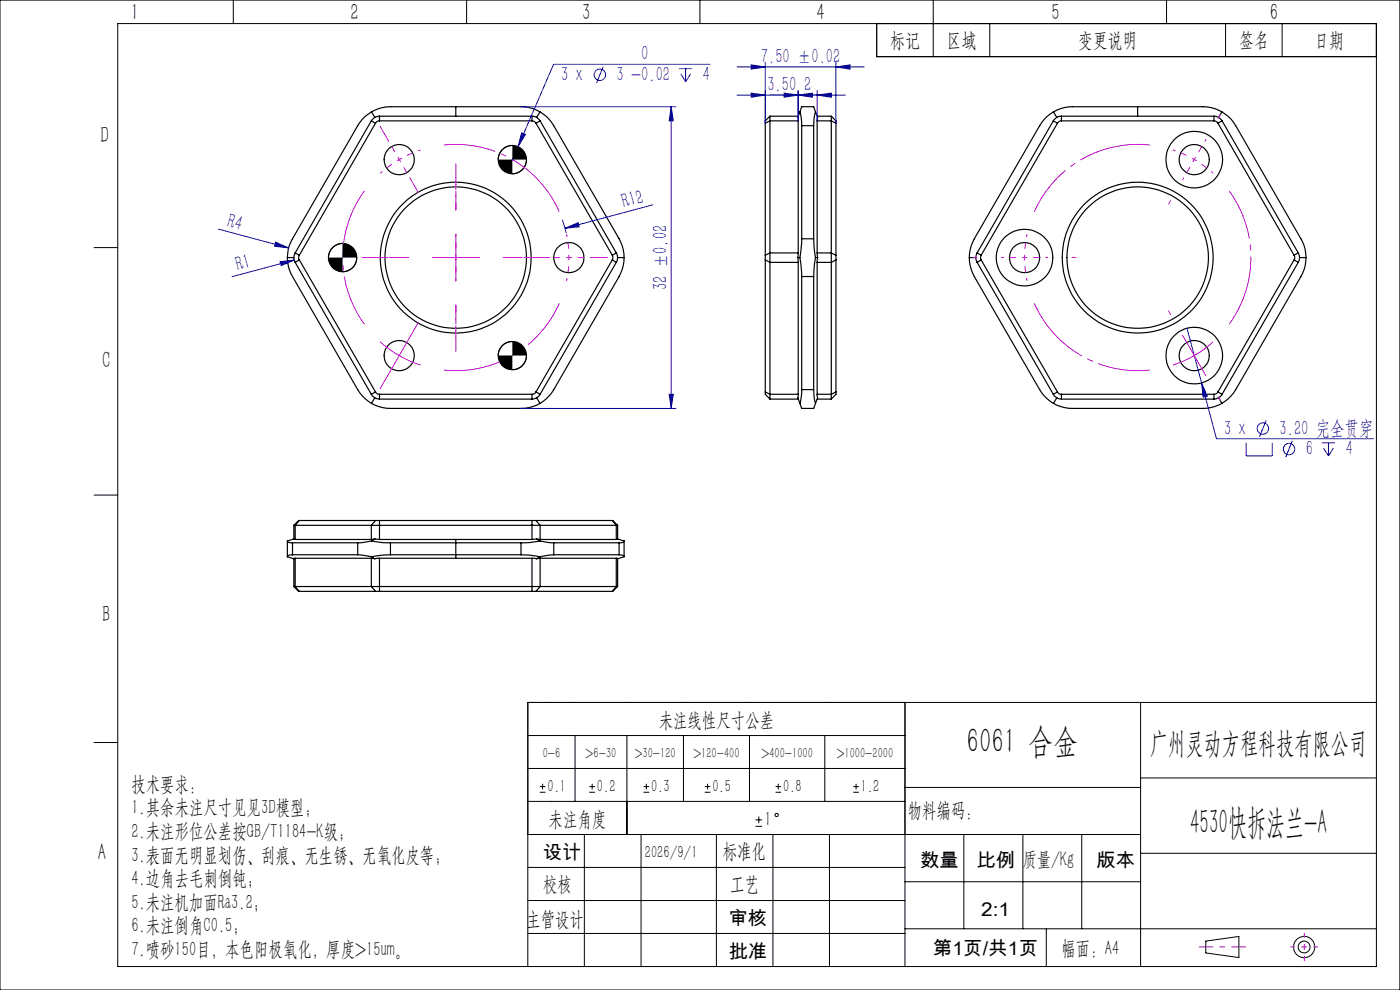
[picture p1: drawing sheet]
<svg xmlns="http://www.w3.org/2000/svg" width="297mm" height="210mm" viewBox="0 0 297 210" stroke-linecap="round" stroke-linejoin="round" font-family="sans-serif">
<g fill="none" stroke="#000" stroke-width=".25">
<path d="M78.8 25.6l-16.2 28M78.8 25.6l.9 .5M78.8 23.7a7.6 7.6 0 0 0-2.9 3l-13.8 24a7.5 7.5 0 0 0-1.1 3.9M78.8 23.7a7.8 7.8 0 0 1 4-1.1h27.7a7.8 7.8 0 0 1 4 1.1M78.8 23.7l.7 1.2M79.7 26.1l-16.2 28M80.5 25.6l-.5 .2-.3 .3M80.5 24.7a1.93 1.93 0 0 0-1.7 .9M80.5 24.7v.9M80.5 25.6h32.4M80.5 24.7h32.4M96.7 22.6v2.1"/>
<path d="M112.9 24.7a1.93 1.93 0 0 1 1.7 .9M112.9 25.6l.3 .1 .5 .4M112.9 24.7v.9M113.7 26.1l16.2 28M114.5 23.7a7.6 7.6 0 0 1 3 3l13.8 24a8 8 0 0 1 1.1 3.9M114.5 23.7l-.7 1.2M114.6 25.6l-.9 .5M114.6 25.6l16.1 28M162.3 26.1v28M163.3 24.7v.9M163.3 24.7l-1 .9v.5M163.3 25.6v28"/>
<path d="M163.3 25.6l-1 .5M163.3 25.6h6M163.3 24.7h6M169.3 25.6v28M169.7 23.7l-.4 1.2v.7M169.7 23.7l.2 1 .2 2M169.7 23.7l.4-1.1h2.5l.4 1.1M170.1 26.7v24M170.1 26.7h2.5M172.6 26.7v24M173 23.7l.5 1.2-.1 .7M173 23.7l-.2 1-.2 2"/>
<path d="M173.4 25.6v28M173.4 25.6h3M173.4 24.7h3M176.4 24.7v.9M176.4 24.7l.9 .9v.5M176.4 25.6v28M176.4 25.6l.9 .5M177.3 26.1v28M223.4 25.6l-16.1 28M223.4 25.6l.9 .5M223.5 23.7a7.6 7.6 0 0 0-2.9 3l-13.9 24a8 8 0 0 0-1.1 3.9M223.5 23.7a7.8 7.8 0 0 1 4-1.1h27.7a8 8 0 0 1 4 1.1"/>
<path d="M223.5 23.7l.7 1.2M224.3 26.1l-16.2 28M225.2 25.6l-.4 .1-.5 .4M225.2 24.7a1.93 1.93 0 0 0-1.8 .9M225.2 25.6h32.3M225.2 24.7h32.3M225.2 24.7v.9M241.3 22.6v2.1M257.5 25.6l.5 .2 .4 .3M257.5 24.7a1.93 1.93 0 0 1 1.8 .9M257.5 24.7v.9M258.4 26.1l16.1 28"/>
<path d="M259.2 23.7a7.6 7.6 0 0 1 2.9 3l13.9 24a7.5 7.5 0 0 1 1.1 3.9M259.2 23.7l-.7 1.2M259.3 25.6l-.9 .5M259.3 25.6l16.1 28M61 54.6a8 8 0 0 0 1.1 4.1l13.8 23.9a8.4 8.4 0 0 0 2.9 3M61 54.6h1.3M62.6 53.6a1.93 1.93 0 0 0 0 2.1M62.6 53.6l.9 .5M62.6 55.7l16.2 27.9M63.5 54.1l-.1 .4 .1 .6M63.5 55.1l16.2 28M63.5 55.1l-.9 .6"/>
<path d="M129.9 54.1v1M129.9 55.1l.8 .6M129.9 55.1l-16.2 28M130.7 53.6a1.93 1.93 0 0 1 0 2.1M130.7 53.6l-.8 .5M130.7 55.7l-16.1 27.9M131 54.6h1.4M132.4 54.6a8.4 8.4 0 0 1-1.1 4.1l-13.8 23.9a8.4 8.4 0 0 1-3 3M162.3 54.1v1M162.3 55.1l1 .6M162.3 55.1v28M163.3 53.6v2.1"/>
<path d="M163.3 53.6l-1 .5M163.3 55.7h6M163.3 53.6h6M163.3 55.7v27.9M169.3 54.6v1.1M169.3 54.6h.4M169.3 53.6v1M169.3 55.7v27.9M169.7 54.6l.4 4.1M170.1 50.7l-.4 3.9M170.1 58.7v23.9M170.1 50.7h2.5"/>
<path d="M170.1 58.7h2.5M172.6 50.7l.4 3.9M172.6 58.7v23.9M173 54.6l-.4 4.1M173 54.6h.5M173.4 53.6l.1 1M173.4 55.7v27.9M173.4 55.7h3M173.4 53.6h3M173.5 54.6l-.1 1.1M176.4 53.6v2.1M176.4 53.6l.9 .5"/>
<path d="M176.4 55.7v27.9M177.3 54.1v1M177.3 55.1l-.9 .6M177.3 55.1v28M205.6 54.6a8.4 8.4 0 0 0 1.1 4.1l13.9 23.9a8.4 8.4 0 0 0 2.9 3M205.6 54.6h1.4M207.3 53.6a1.93 1.93 0 0 0 0 2.1M207.3 53.6l.8 .5M207.3 55.7l16.1 27.9M208.1 54.1v1M208.1 55.1l-.8 .6M208.1 55.1l16.2 28"/>
<path d="M274.5 54.1l.2 .4-.2 .6M274.5 55.1l-16.1 28M274.5 55.1l.9 .6M275.4 53.6a1.93 1.93 0 0 1 0 2.1M275.4 55.7l-16.1 27.9M275.4 53.6l-.9 .5M275.7 54.6h1.4M277.1 54.6a8 8 0 0 1-1.1 4.1l-13.9 23.9a8.4 8.4 0 0 1-2.9 3M78.8 83.6a2.07 2.07 0 0 0 1.7 1.1M78.8 85.6a8.3 8.3 0 0 0 4 1h27.7a8.1 8.1 0 0 0 4-1M79.5 84.4l-.7 1.2M79.7 83.1l.3 .4 .5 .1"/>
<path d="M79.7 83.1l-.9 .5M80.5 83.6v1.1M80.5 83.6h32.4M80.5 84.7h32.4M112.9 83.6v1.1M113.7 83.1l-.4 .4-.4 .1M113.7 83.1l.9 .5M113.8 84.4l.7 1.2M114.6 83.6a2.07 2.07 0 0 1-1.7 1.1M162.3 83.1v.5l1 1.1M162.3 83.1l1 .5M163.3 83.6v1.1"/>
<path d="M163.3 83.6h6M163.3 84.7h6M169.3 83.6v.8l.4 1.2M169.7 85.6l.4 1h2.5l.4-1M170.1 82.6l-.2 2-.2 1M170.1 82.6h2.5M172.6 82.6l.2 2 .2 1M173.4 83.6l.1 .8-.5 1.2M173.4 83.6h3M173.4 84.7h3M176.4 83.6v1.1M177.3 83.1v.5l-.9 1.1"/>
<path d="M177.3 83.1l-.9 .5M223.4 83.6a2.07 2.07 0 0 0 1.8 1.1M223.5 85.6a8.3 8.3 0 0 0 4 1h27.7a8.4 8.4 0 0 0 4-1M224.2 84.4l-.7 1.2M224.3 83.1l.4 .4 .5 .1M224.3 83.1l-.9 .5M225.2 83.6h32.3M225.2 84.7h32.3M225.2 83.6v1.1M257.5 83.6v1.1M258.4 83.1l-.4 .4-.5 .1M258.4 83.1l.9 .5"/>
<path d="M258.5 84.4l.7 1.2M259.3 83.6a2.07 2.07 0 0 1-1.8 1.1M61 114.8l.3 .3h.8M61 114.8v3.3M61 118.1l1.3 .4M62.1 117.7h-.8l-.3 .4M62.1 115.1h13.8M62.1 117.7h13.8M62.1 115.1v2.6M62.3 114.3l.3 .1M62.3 111.4h.3M62.3 111.4v2.9"/>
<path d="M62.3 118.5v5.9M62.3 114.3l-1.3 .5M62.6 118.4l-.3 .1M62.6 114.4h16.2M62.6 118.4h16.2M62.6 111.4h16.2M62.6 111.4v3M62.6 118.4v6M63.5 110.4l-1.2 1M63.5 110.4h16.2M63.5 110.4l-.9 1M75.9 117.7l2.9 .4"/>
<path d="M75.9 115.1v2.6M78.8 118.4l.7 .1M78.8 111.4h35.8M78.8 111.4v3M78.8 118.4v6M78.8 114.8l2.4 .3h1.6M78.8 114.8l-2.9 .3M78.8 118.1l.7 .4M79.5 114.3l1 .1M79.5 114.3l-.7 .1M79.5 114.3l-.7 .5M79.7 110.4h.8"/>
<path d="M79.7 110.4l-.9 1M80.5 118.4l-1 .1M80.5 114.4h32.4M80.5 118.4h32.4M80.5 110.4h32.4M80.5 110.4v4M80.5 118.4v7M82.8 117.7l-4 .4M82.8 115.1h27.7M82.8 117.7h27.7M82.8 115.1v2.6M96.7 114.4v4"/>
<path d="M110.5 117.7h1.7l2.3 .4M110.5 115.1v2.6M112.9 118.4l.9 .1M112.9 110.4h.8M112.9 110.4v4M112.9 118.4v7M113.7 110.4h16.2M113.7 110.4l.9 1M113.8 114.3l-.9 .1M113.8 114.3l.8 .1M113.8 114.3l.7 .5M114.5 114.8l-2.3 .3h-1.7"/>
<path d="M114.5 114.8l3 .3M114.5 118.1l-.7 .4M114.6 118.4l-.8 .1M114.6 114.4h16.1M114.6 118.4h16.1M114.6 111.4v3M114.6 118.4v6M114.6 111.4h16.1M117.5 117.7l-3 .4M117.5 115.1h13.8M117.5 117.7h13.8M117.5 115.1v2.6"/>
<path d="M129.9 110.4l1.1 1M129.9 110.4l.8 1M130.7 118.4l.3 .1M130.7 111.4h.3M130.7 111.4v3M130.7 118.4v6M131 114.3l-.3 .1M131 111.4v2.9M131 118.5v5.9M131 114.3l1.4 .5M131.3 117.7h.7l.4 .4M131.3 115.1v2.6"/>
<path d="M132.4 114.8l-.4 .3h-.7M132.4 114.8v3.3M132.4 118.1l-1.4 .4M62.3 124.4h.3M62.3 124.4l1.2 1M62.6 124.4h16.2M62.6 124.4l.9 1M63.5 125.4h16.2M78.8 124.4h35.8M78.8 124.4l.9 1M79.7 125.4h.8M80.5 125.4h32.4"/>
<path d="M112.9 125.4h.8M113.7 125.4h16.2M114.6 124.4h16.1M114.6 124.4l-.9 1M130.7 124.4h.3M130.7 124.4l-.8 1M131 124.4l-1.1 1"/>
<circle cx="84.7" cy="33.9" r="3.2"/>
<circle cx="108.7" cy="33.9" r="3"/>
<circle cx="253.3" cy="33.9" r="3.2"/>
<circle cx="253.4" cy="33.9" r="6"/>
<circle cx="72.7" cy="54.7" r="2.99"/>
<circle cx="96.7" cy="54.7" r="16"/>
<circle cx="96.7" cy="54.6" r="15"/>
<circle cx="120.7" cy="54.7" r="3.2"/>
<circle cx="217.3" cy="54.6" r="6"/>
<circle cx="217.4" cy="54.7" r="3.2"/>
<circle cx="241.3" cy="54.7" r="15"/>
<circle cx="241.4" cy="54.7" r="16"/>
<circle cx="84.7" cy="75.4" r="3.2"/>
<circle cx="108.7" cy="75.4" r="3"/>
<circle cx="253.3" cy="75.4" r="3.2"/>
<circle cx="253.4" cy="75.4" r="6"/>
</g>
<g fill="none" stroke="#00f" stroke-width=".21">
<path d="M128 14.1l-1.4 3.5M144.1 14.6h2.7M144.4 15.7l1.1 1.6M145.5 14.6v2.7M146.5 15.7l-1 1.6M150.6 13.6h-33.2l-9.9 23M156.4 14.2h26.9M159.3 13.7l3 .5-3 .5zM159.3 19.7l3 .5-3 .4zM162.3 13.2v12.9M166.3 19.7l3 .5-3 .4zM169.3 19.2v6.4"/>
<path d="M173.4 19.2v6.4M177.3 14.2l3-.5v1zM177.3 13.2v12.9M110.5 22.6h32.9M110.7 28.2l.8 .3-1.6 2.6zM142.4 22.6v64M142.4 22.6l.4 3h-.8zM156.4 20.2h23M169.3 20.2l3.1-.5v.9zM173.4 20.2l3-.5v.9zM46.4 48.6l14.8 4M58.5 51.4l2.7 1.2-3-.4z"/>
<path d="M59.4 55.5l3-.3-2.7 1.2zM62.4 55.2l-13.2 3.5M119.3 46.6l.8 2.8M119.9 48.4l2.8-1.2 .2 .9zM138.5 43.5l-18.6 4.9M251.8 69.6l3.1 11.6M110.5 86.6h32.9M142 83.6h.8l-.4 3zM254.9 81.2l1.2 2.8-.9 .2zM254.9 81.2l3.2 11.9h33.3M264.4 93.9v2.8h5.5v-2.8M268.6 89.2l-1.4 3.4"/>
<path d="M274.1 93.5l-1.3 3.5M280.4 93.9h2.8M280.8 95.1l1 1.6M281.8 93.9v2.8M282.9 95.1l-1.1 1.6"/>
<circle cx="127.3" cy="15.9" r="1.22"/>
<circle cx="267.9" cy="90.9" r="1.21"/>
<circle cx="273.5" cy="95.3" r="1.2"/>
</g>
<g fill="none" stroke="#000" stroke-width=".21">
<path d="M0 0h297v210h-297zM25 5h267v200h-267zM49.5 0v5M99 0v5M148.5 0v5M186 5v7h106M198 0v12M210 5v7M247.5 0v5M260 5v7M272 5v7M108.7 30.9a3 3 0 0 0-3 3"/>
<path d="M111.7 33.9a3 3 0 0 1-3 3M20 52.5h5M72.7 51.6a3.1 3.1 0 0 0-3 3M75.7 54.6a2.95 2.95 0 0 1-3 3M108.7 72.4a3 3 0 0 0-3 3M111.7 75.4a3 3 0 0 1-3 3M20 105h5M20 157.5h5M112 156h80M122 156v14M133 156v21M145 156v14"/>
<path d="M159 156v14M175 156v14M192 149v56M242 149v56M292 149h-180v56M112 177h130M112 163h80M112 170h80M114.5 168.1h1.2M114.5 166.9h1.2M115.1 166.3v1.2M124 177v28"/>
<path d="M125 168.1h1.2M125 166.9h1.2M125.6 166.3v1.2M136 177v28M136.5 168.1h1.2M136.5 166.9h1.2M137.1 166.3v1.2M149.5 168.1h1.2M149.5 166.9h1.2M150.1 166.3v1.2M152 177v28M160.3 175.3h1.4"/>
<path d="M160.3 173.9h1.4M161 173.2v1.4M164 177v28M164.5 168.1h1.2M164.5 166.9h1.2M165.1 166.3v1.2M176 177v28M181 168.1h1.2M181 166.9h1.2M181.6 166.3v1.2M192 167h50M204.5 177v20"/>
<path d="M217 177v20M229.5 177v20M242 165h50M112 198h80M112 191h80M112 184h80M192 197h100M192 187h50M222 197v8M242 181h50M255.8 199.6l7-1v4.5l-7-1z"/>
<circle cx="164.7" cy="172.9" r=".35"/>
<circle cx="276.7" cy="200.9" r="2.25"/>
<circle cx="276.7" cy="200.9" r="1.24"/>
</g>
<g fill="none" stroke="#f0f" stroke-width=".21" stroke-dasharray="30.5 1.3 1.3 1.3" stroke-dashoffset="29.9" stroke-linecap="butt">
<path d="M84.7 33.8l-2.1 1.4-1.9 1.6M84.7 33.8l2.2-1.1 2.4-.9M84.7 33.8l-2.5-4.3M84.7 33.8l2.5 4.4M253.4 33.8l-2.3-1.1-2.3-.9M253.4 33.8l2.1 1.4 1.9 1.6M253.4 33.8l2.5-4.3M253.4 33.8l-2.5 4.4M96.7 54.6v-5M96.7 54.6h-5M96.7 54.6v5M96.7 54.6h5"/>
<path d="M120.7 54.6l-.1-2.5-.4-2.4M120.7 54.6l-.1 2.5-.4 2.5M120.7 54.6h5M120.7 54.6h-5M217.4 54.6l.1 2.5 .4 2.5M217.4 54.6l.1-2.5 .4-2.4M217.4 54.6h-5M217.4 54.6h5"/>
</g>
<path d="M243.9 30.8a24 24 0 0 0-24.5 14.1M77.3 40.5a24 24 0 0 0 0 28.3M118.6 44.9a24 24 0 0 0-24.5-14.1M94.1 78.5a24 24 0 0 0 24.5-14.2M219.4 64.3a24 24 0 0 0 24.5 14.2M260.8 68.8a24 24 0 0 0 0-28.3" fill="none" stroke="#f0f" stroke-width=".21" stroke-dasharray="30.5 1.3 1.3 1.3" stroke-dashoffset="15.1" stroke-linecap="butt"/>
<path d="M91.7 54.6h10M96.7 49.7v9.9M80.6 72.5l2 1.6 2.1 1.3M84.7 75.4l2.2 1.2 2.4 .9M84.7 75.4l-2.5 4.4M87.2 71.1l-2.5 4.3M250.9 71.1l2.5 4.3M253.4 75.4l-2.3 1.2-2.3 .9M253.4 75.4l2.4 4.4M257.4 72.5l-2 1.6-2 1.3" fill="none" stroke="#f0f" stroke-width=".21"/>
<path d="M82.2 29.5l-1.6-2.8M87.2 38.2l1.6 2.7M258.4 25.2l.5-.9M115.7 54.6h-3.2M125.7 54.6h3.2M207.4 54.6h-1M227.4 54.6h1M248.4 42.5l-.5 .9M82.2 79.7l-1.6 2.8M87.2 71.1l1.6-2.8M248.4 66.8l-.5-.9M258.4 84.1l.5 .8" fill="none" stroke="#f0f" stroke-width=".21" stroke-dasharray="30.5 1.3 1.3 1.3" stroke-linecap="butt"/>
<path d="M86.7 54.6h-7M96.7 44.6v-7M106.7 54.6h7M96.7 64.6v7" fill="none" stroke="#f0f" stroke-width=".21" stroke-dasharray="30.5 1.3 1.3 1.3" stroke-dashoffset="28.9" stroke-linecap="butt"/>
<path d="M86.7 54.6h-10M96.7 44.6v-10M106.7 54.6h10M96.7 64.6v10M254.3 200.9h10" fill="none" stroke="#f0f" stroke-width=".21" stroke-dasharray="30.5 1.3 1.3 1.3" stroke-dashoffset="27.4" stroke-linecap="butt"/>
<path d="M276.7 197.9v6M273.7 200.9h6" fill="none" stroke="#f0f" stroke-width=".21" stroke-dasharray="30.5 1.3 1.3 1.3" stroke-dashoffset="29.4" stroke-linecap="butt"/>
<path d="M105.7 75.4a2.95 2.95 0 0 0 3 3v-3zM108.7 72.4v3h3a3.1 3.1 0 0 0-3-3zM105.7 33.9a2.95 2.95 0 0 0 3 3v-3zM108.7 30.9v3h3a3.1 3.1 0 0 0-3-3zM69.7 54.6a3 3 0 0 0 3 3v-3zM72.7 51.6v3h3a3 3 0 0 0-3-3z" fill="#000"/>
<g fill="#00f">
<path d="M58.5 51.4l2.7 1.2-3-.4z"/>
<path d="M59.4 55.5l3-.3-2.7 1.2z"/>
<path d="M119.9 48.4l2.8-1.2 .2 .9z"/>
<path d="M173.4 20.2l3-.5v.9zM166.3 19.7l3 .5-3 .4zM177.3 14.2l3-.5v1zM159.3 13.7l3 .5-3 .5z"/>
<path d="M159.3 19.7l3 .5-3 .4zM169.3 20.2l3.1-.5v.9zM254.9 81.2l.3 3 .9-.2zM110.7 28.2l-.8 2.9 1.6-2.6z"/>
<path d="M142.4 22.6l.4 3h-.8zM142 83.6h.8l-.4 3z"/>
</g>
<g font-size="7.5">
<text x="205.1" y="159.8">6061 合金</text>
<text x="252.5" y="177">4530快拆法兰-A</text>
</g>
<text font-size="6.3" x="243.8" y="159.7">广州灵动方程科技有限公司</text>
<g font-size="5">
<text x="27.7" y="4.3">1</text>
<text x="74.4" y="4.3">2</text>
<text x="123.5" y="4.3">3</text>
<text x="173.2" y="4.3">4</text>
<text x="223.1" y="4.3">5</text>
<text x="269.4" y="4.3">6</text>
<text x="21.3" y="30.3">D</text>
<text x="21.7" y="78.1">C</text>
<text x="21.7" y="131.9">B</text>
<text x="20.7" y="182.5">A</text>
</g>
<g font-size="4.4">
<text x="188.9" y="9.9">标记</text>
<text x="200.9" y="9.9">区域</text>
<text x="228.7" y="9.9">变更说明</text>
<text x="262.9" y="9.9">签名</text>
<text x="278.8" y="9.9">日期</text>
<text x="139.8" y="154.2">未注线性尺寸公差</text>
<text x="27.9" y="167.8">技术要求：</text>
<text x="27.9" y="172.8">1.其余未注尺寸见见3D模型；</text>
<text x="192.6" y="173.3">物料编码：</text>
<text x="27.9" y="177.8">2.未注形位公差按GB/T1184-K级；</text>
<text x="116.4" y="175.2">未注角度</text>
<text x="162.2" y="175.2">1</text>
<text x="27.9" y="182.8">3.表面无明显划伤、刮痕、无生锈、无氧化皮等；</text>
<text x="153.3" y="181.9">标准化</text>
<text x="27.9" y="187.8">4.边角去毛刺倒钝;</text>
<text x="115.2" y="188.9">校核</text>
<text x="154.9" y="188.9">工艺</text>
<text x="27.9" y="192.8">5.未注机加面Ra3.2；</text>
<text x="27.9" y="197.8">6.未注倒角C0.5；</text>
<text x="111.7" y="196.3">主管设计</text>
<text x="27.9" y="202.8">7.喷砂150目，本色阳极氧化，厚度&gt;15um。</text>
<text x="225.2" y="202.5">幅面：A4</text>
</g>
<g font-size="4.4" fill="#00f">
<text x="119" y="17.2">3 x</text>
<text x="130.8" y="17.1">3 -0.02</text>
<text x="136" y="12.8">0</text>
<text x="149.1" y="17.1">4</text>
<text x="161.4" y="13.3">7.50 ±0.02</text>
<text x="162.8" y="19.3">3.50</text>
<text x="170.6" y="19.3">2</text>
<text x="132.3" y="44.2" transform="rotate(-15 132.3 44.2)">R12</text>
<text x="48.1" y="48.1" transform="rotate(15 48.1 48.1)">R4</text>
<text x="50.5" y="57.5" transform="rotate(-15 50.5 57.5)">R1</text>
<text x="141.5" y="61.5" transform="rotate(-90 141.5 61.5)">32 ±0.02</text>
<text x="259.7" y="92.2">3 x</text>
<text x="271.5" y="92.2">3.20 完全贯穿</text>
<text x="277" y="96.5">6</text>
<text x="285.5" y="96.5">4</text>
</g>
<g font-size="4.1">
<text x="115.2" y="182.2">设计</text>
<text x="195.3" y="183.9">数量</text>
<text x="207.2" y="183.9">比例 质量/Kg</text>
<text x="232.6" y="183.9">版本</text>
<text x="154.6" y="196.3">审核</text>
<text x="208.2" y="194.2">2:1</text>
<text x="154.6" y="203.3">批准</text>
<text x="197.9" y="202.6">第1页/共1页</text>
</g>
<g font-size="3.8">
<text x="116.1" y="168">0.1</text>
<text x="126.6" y="168">0.2</text>
<text x="138.1" y="168">0.3</text>
<text x="151.1" y="168">0.5</text>
<text x="166.1" y="168">0.8</text>
<text x="182.6" y="168">1.2</text>
<text x="136.8" y="182">2026/9/1</text>
</g>
<g font-size="3.1">
<text x="115.1" y="160.7">0-6</text>
<text x="124.2" y="160.7">&gt;6-30</text>
<text x="134.6" y="160.7">&gt;30-120</text>
<text x="147.1" y="160.7">&gt;120-400</text>
<text x="161.5" y="160.7">&gt;400-1000</text>
<text x="177.5" y="160.7">&gt;1000-2000</text>
</g>
</svg>
